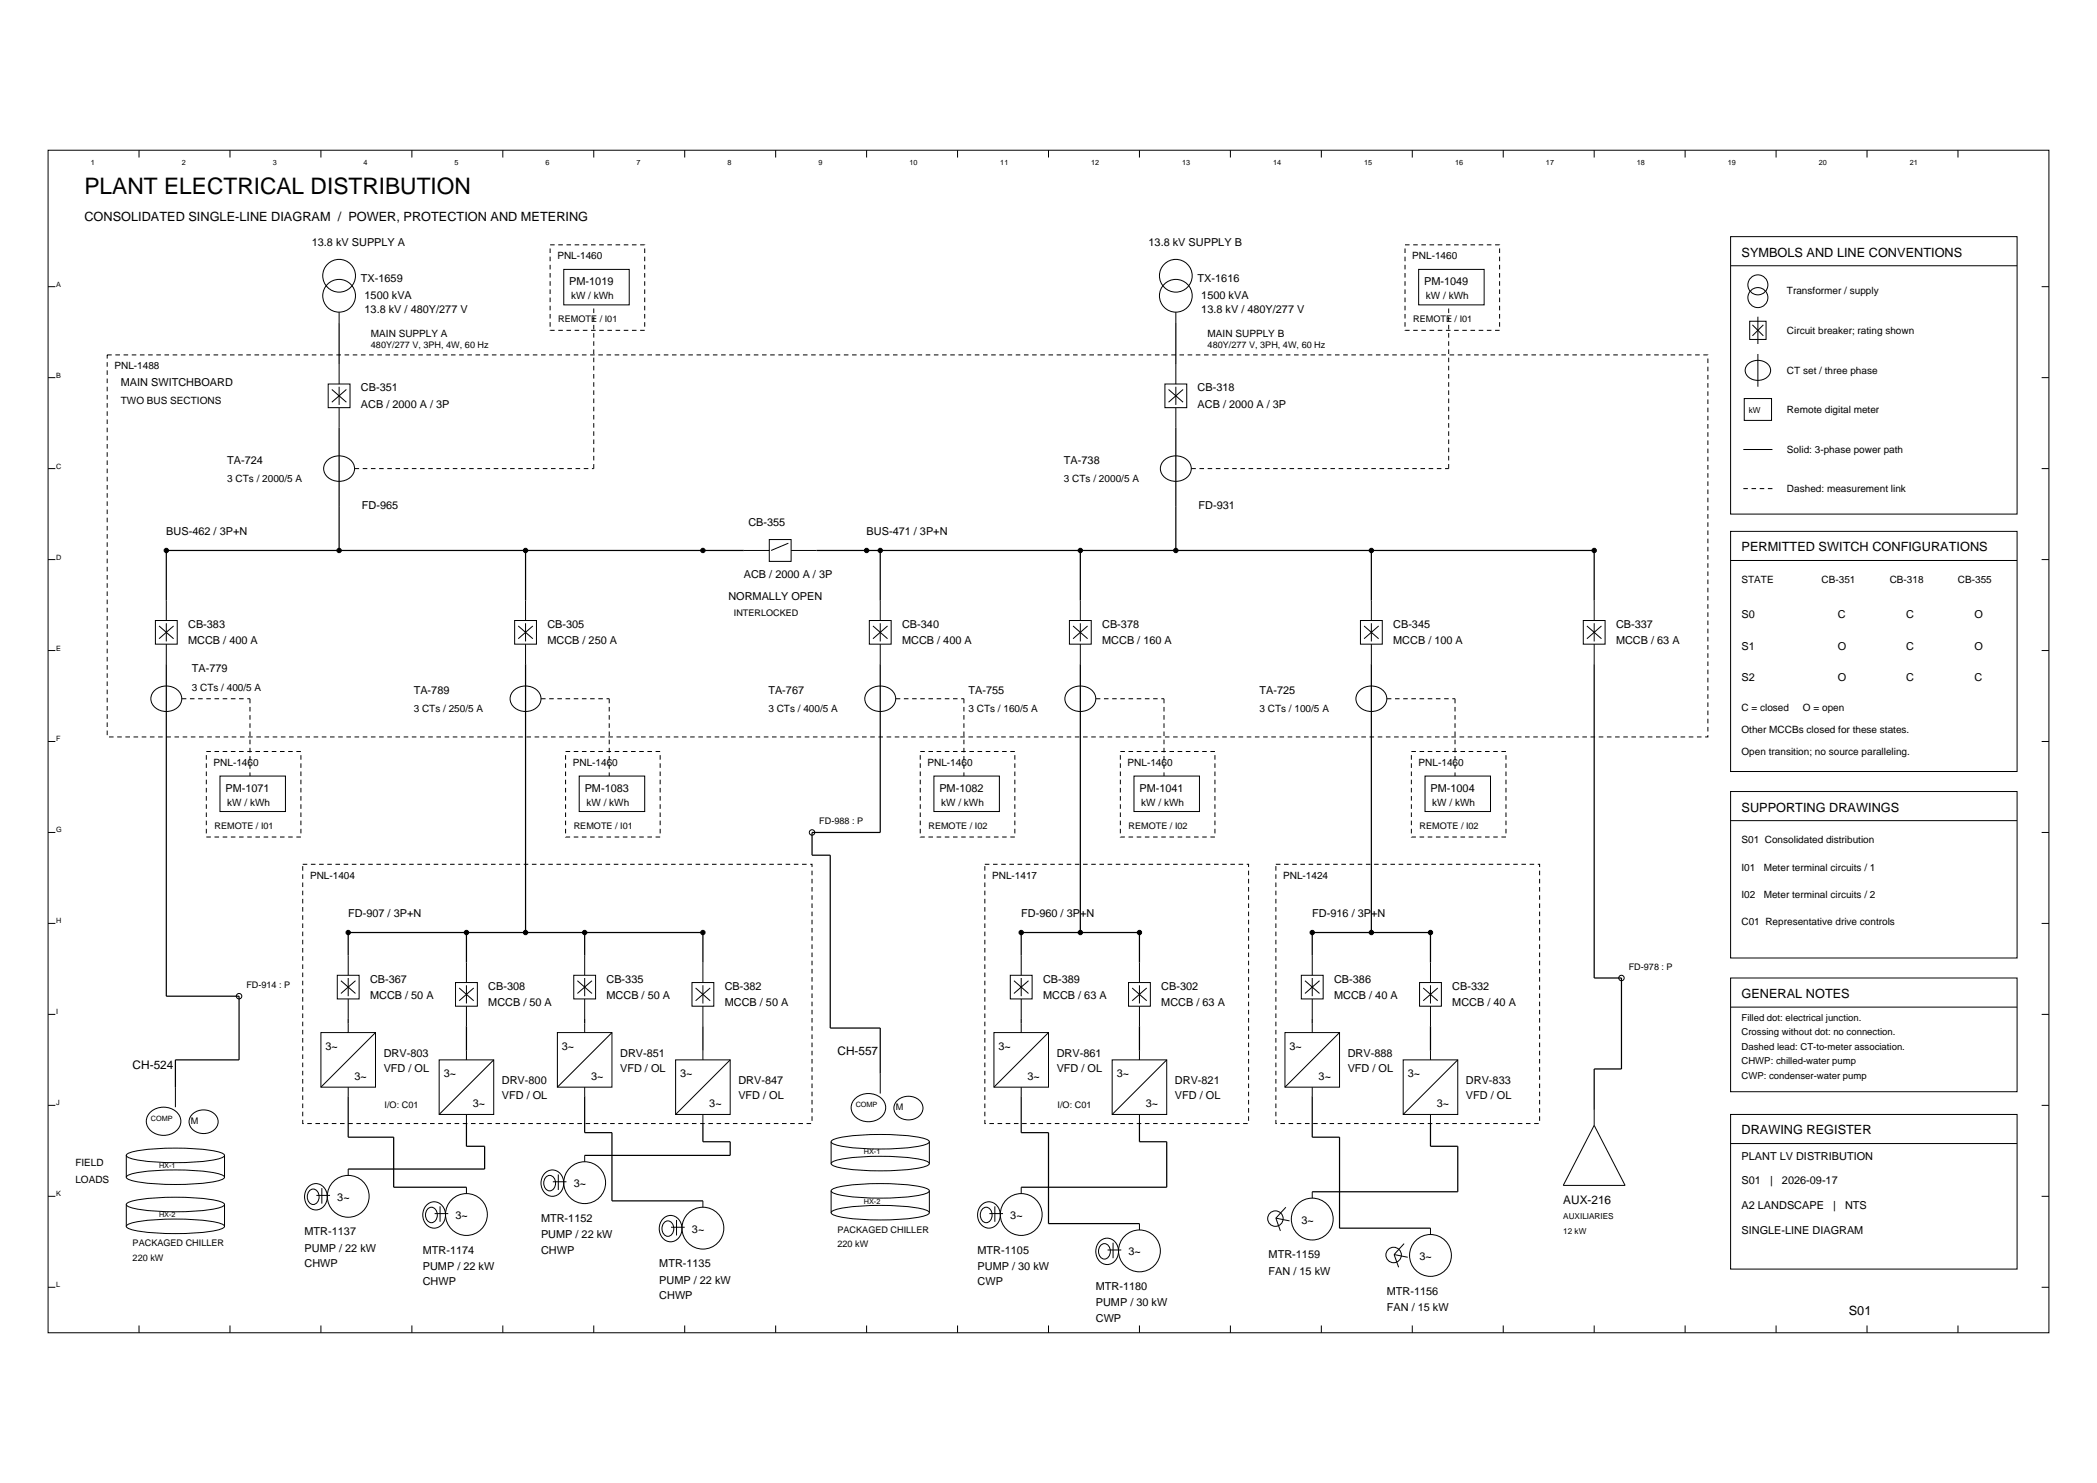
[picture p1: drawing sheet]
<svg xmlns="http://www.w3.org/2000/svg" width="594mm" height="420mm" viewBox="0 0 594 420" stroke-linecap="round" stroke-linejoin="round" font-family="sans-serif">
<g fill="none" stroke="#000" stroke-width=".28">
<path d="M13.6 42.5h566.8v335h-566.8zM39.4 42.5v2.1M65.1 42.5v2.1M90.9 42.5v2.1M116.7 42.5v2.1M142.4 42.5v2.1M168.2 42.5v2.1M194 42.5v2.1M219.7 42.5v2.1M245.5 42.5v2.1M271.2 42.5v2.1M297 42.5v2.1"/>
<path d="M322.8 42.5v2.1M348.5 42.5v2.1M374.3 42.5v2.1M400 42.5v2.1M425.8 42.5v2.1M451.6 42.5v2.1M477.3 42.5v2.1M503.1 42.5v2.1M528.9 42.5v2.1M554.6 42.5v2.1M159.7 76.3h18.5v10h-18.5zM401.9 76.3h18.5v10h-18.5z"/>
<path d="M490.2 67h81.2v78.6h-81.2zM490.2 75.3h81.2M13.6 81.2h2.1M96.1 88.4v3.1M333.1 88.4v3.1M495.6 91h4.7v5.1h-4.7zM496.4 92l3.1 3.1M497.9 89.7v7.7M499.5 92l-3.1 3.1M578.3 81.2h2.1M13.6 107h2.1M93 108.8h6.1v6.7h-6.1z"/>
<path d="M94 110.3l4.1 3.6M96.1 103.1v5.7M96.1 109.5v5.2M96.1 115.5v5.6M98.1 110.3l-4.1 3.6M330 108.8h6.2v6.7h-6.2zM331 110.3l4.1 3.6M333.1 103.1v5.7M333.1 109.5v5.2M333.1 115.5v5.6M335.1 110.3l-4.1 3.6M494.1 112.9h7.7v6.2h-7.7z"/>
<path d="M495 103.3a4 4 0 0 1 6.5 1 3.3 3.3 0 0 1-4.3 3.4 2.73 2.73 0 0 1-2.5-1.5 2.73 2.73 0 0 1 .3-2.9zM497.9 100.3v9.2M578.3 107h2.1M13.6 132.7h2.1M92.4 130.7a4.7 4.7 0 0 1 7.9 1.3 4 4 0 0 1-5.1 4.2 3.5 3.5 0 0 1-2.8-5.5zM329.4 130.7a4.7 4.7 0 0 1 8 1.3 4 4 0 0 1-5.2 4.2 3.5 3.5 0 0 1-2.8-5.5zM493.8 127.3h8.3M578.3 132.7h2.1M13.6 158.5h2.1M210.7 155.9h7.2M217.9 152.8h6.2v6.2h-6.2zM223.3 153.8l-4.9 2.1"/>
<path d="M224.1 155.9h7.2M490.2 150.5h81.2v68h-81.2zM490.2 158.7h81.2M578.3 158.5h2.1M44 175.7h6.2v6.7h-6.2zM45 177.3l4.2 3.6M47.1 170.1v5.6M47.1 176.5v5.2M49.2 177.3l-4.2 3.6M145.8 175.7h6.2v6.7h-6.2zM146.8 177.3l4.1 3.6M148.9 170.1v5.6"/>
<path d="M148.9 176.5v5.2M150.9 177.3l-4.1 3.6M246.2 175.7h6.2v6.7h-6.2zM247.3 177.3l4.1 3.6M249.3 170.1v5.6M249.3 176.5v5.2M251.4 177.3l-4.1 3.6M302.9 175.7h6.2v6.7h-6.2zM304 177.3l4.1 3.6M306 170.1v5.6M306 176.5v5.2M308.1 177.3l-4.1 3.6"/>
<path d="M385.4 175.7h6.1v6.7h-6.1zM386.4 177.3l4.1 3.6M388.5 170.1v5.6M388.5 176.5v5.2M390.5 177.3l-4.1 3.6M448.5 175.7h6.2v6.7h-6.2zM449.5 177.3l4.1 3.6M451.6 170.1v5.6M451.6 176.5v5.2M453.6 177.3l-4.1 3.6M13.6 184.2h2.1M43.5 195.9a4.7 4.7 0 0 1 7.9 1.3 4 4 0 0 1-5.2 4.2 3.5 3.5 0 0 1-2.7-5.5z"/>
<path d="M47.1 182.4v5.7M145.2 195.9a4.7 4.7 0 0 1 8 1.3 4 4 0 0 1-5.2 4.2 3.5 3.5 0 0 1-2.8-5.5zM148.9 182.4v5.7M245.7 195.9a4.7 4.7 0 0 1 7.9 1.3 4 4 0 0 1-5.1 4.2 3.5 3.5 0 0 1-2.8-5.5zM249.3 182.4v5.7M302.4 195.9a4.7 4.7 0 0 1 7.9 1.3 4 4 0 0 1-5.2 4.2 3.5 3.5 0 0 1-2.7-5.5zM306 182.4v5.7M384.8 195.9a4.7 4.7 0 0 1 7.9 1.3 4 4 0 0 1-5.1 4.2 3.5 3.5 0 0 1-2.8-5.5zM388.5 182.4v5.7M451.6 182.4v5.7M578.3 184.2h2.1M13.6 210h2.1"/>
<path d="M62.3 219.8h18.6v10h-18.6zM164.1 219.8h18.5v10h-18.5zM264.5 219.8h18.6v10h-18.6zM321.2 219.8h18.6v10h-18.6zM403.7 219.8h18.5v10h-18.5zM578.3 210h2.1M13.6 235.8h2.1M490.2 224.2h81.2v47.1h-81.2zM490.2 232.4h81.2M578.3 235.8h2.1M13.6 261.5h2.1M95.5 276.2h6.2v6.7h-6.2z"/>
<path d="M96.6 277.8l4.1 3.6M98.6 270.5v5.7M98.6 277v5.1M100.7 277.8l-4.1 3.6M129 278.3h6.2v6.7h-6.2zM130.1 279.8l4.1 3.6M132.1 272.6v5.7M132.1 279v5.2M134.2 279.8l-4.1 3.6M162.5 276.2h6.2v6.7h-6.2zM163.6 277.8l4.1 3.6M165.6 270.5v5.7"/>
<path d="M165.6 277v5.1M167.7 277.8l-4.1 3.6M196 278.3h6.2v6.7h-6.2zM197 279.8l4.2 3.6M199.1 272.6v5.7M199.1 279v5.2M201.2 279.8l-4.2 3.6M286.2 276.2h6.2v6.7h-6.2zM287.2 277.8l4.1 3.6M289.3 270.5v5.7M289.3 277v5.1M291.3 277.8l-4.1 3.6"/>
<path d="M319.7 278.3h6.2v6.7h-6.2zM320.7 279.8l4.1 3.6M322.8 272.6v5.7M322.8 279v5.2M324.8 279.8l-4.1 3.6M368.6 276.2h6.2v6.7h-6.2zM369.6 277.8l4.2 3.6M371.7 270.5v5.7M371.7 277v5.1M373.8 277.8l-4.2 3.6M402.1 278.3h6.2v6.7h-6.2zM403.1 279.8l4.2 3.6"/>
<path d="M405.2 272.6v5.7M405.2 279v5.2M407.3 279.8l-4.2 3.6M490.2 277h81.2v32.2h-81.2zM578.3 261.5h2.1M13.6 287.3h2.1M90.9 292.4h15.5v15.5h-15.5zM98.6 282.9v5.7M98.6 289.9v2.5M106.4 292.4l-15.5 15.5M132.1 285v5.6M132.1 297.6v2.6"/>
<path d="M157.9 292.4h15.4v15.5h-15.4zM165.6 282.9v5.7M165.6 289.9v2.5M173.3 292.4l-15.4 15.5M199.1 285v5.6M199.1 297.6v2.6M281.5 292.4h15.5v15.5h-15.5zM289.3 282.9v5.7M289.3 289.9v2.5M297 292.4l-15.5 15.5M322.8 285v5.6M322.8 297.6v2.6"/>
<path d="M364 292.4h15.4v15.5h-15.4zM371.7 282.9v5.7M371.7 289.9v2.5M379.4 292.4l-15.4 15.5M405.2 285v5.6M405.2 297.6v2.6M490.2 285.2h81.2M578.3 287.3h2.1M13.6 313h2.1M42.6 315a5.3 5.3 0 0 1 8.6 1.8 4.3 4.3 0 0 1-4.9 4.7 4.3 4.3 0 0 1-4.8-4.7zM49.7 307.9v5.7M54.3 315.8a4.5 4.5 0 0 1 7.4 1.2 3.8 3.8 0 0 1-4.9 4 3.2 3.2 0 0 1-2.8-1.8 3.2 3.2 0 0 1 .3-3.4z"/>
<path d="M98.6 307.9v2.6M124.4 300.2h15.5v15.4h-15.5zM132.1 315.6v2.6M139.9 300.2l-15.5 15.4M165.6 307.9v2.6M191.4 300.2h15.4v15.4h-15.4zM199.1 315.6v2.6M206.8 300.2l-15.4 15.4M242.2 311.1a5.3 5.3 0 0 1 8.6 1.9 4.3 4.3 0 0 1-4.8 4.7 4.3 4.3 0 0 1-4.8-4.7zM249.3 304v5.7M253.9 311.9a4.5 4.5 0 0 1 7.5 1.2 3.8 3.8 0 0 1-4.9 4 3.2 3.2 0 0 1-2.9-1.8 3.2 3.2 0 0 1 .3-3.4zM289.3 307.9v2.6"/>
<path d="M315 300.2h15.5v15.4h-15.5zM322.8 315.6v2.6M330.5 300.2l-15.5 15.4M371.7 307.9v2.6M397.5 300.2h15.4v15.4h-15.4zM405.2 315.6v2.6M412.9 300.2l-15.4 15.4M451.6 314.3v4.4M451.6 318.7l8.7 17h-17.5zM490.2 315.6h81.2v43.8h-81.2zM578.3 313h2.1M13.6 338.8h2.1"/>
<path d="M35.8 327.2v6.2M35.9 326.9a19 19 0 0 1 8.4-1.6 62.3 62.3 0 0 1 18.2 1.1l1 .5 .1 .3a2.27 2.27 0 0 1-1.9 1.1 68.4 68.4 0 0 1-24.8-.3l-1-.5zM35.9 333.1a19 19 0 0 1 8.4-1.6 62.3 62.3 0 0 1 18.2 1.1l1 .5 .1 .3a2.27 2.27 0 0 1-1.9 1 68.4 68.4 0 0 1-24.8-.2l-1-.5zM63.6 327.2v6.2M87.2 336.3a3.2 3.2 0 0 1 3.7-.7 3.2 3.2 0 0 1 1.8 3.3 3.2 3.2 0 0 1-2.1 3.5 3.2 3.2 0 0 1-3.8-1.4 4.2 4.2 0 0 1 .4-4.7zM87.9 337a1.72 1.72 0 0 1 1.8 .2 1.72 1.72 0 0 1 .7 1.7 1.68 1.68 0 0 1-.8 1.9 1.68 1.68 0 0 1-2.1-.3 2.62 2.62 0 0 1 .4-3.5zM89.6 338.6h3.9M91.2 336.5v4.4M98.6 331.1v1.8M132.1 336.2v1.8M154.2 332.4a3.2 3.2 0 0 1 3.7-.7 3.2 3.2 0 0 1 1.8 3.4 3.2 3.2 0 0 1-2.1 3.5 3.2 3.2 0 0 1-3.8-1.4 4.2 4.2 0 0 1 .4-4.8zM154.9 333.2a1.72 1.72 0 0 1 1.8 .1 1.72 1.72 0 0 1 .7 1.8 1.68 1.68 0 0 1-.9 1.9 1.68 1.68 0 0 1-2-.4 2.62 2.62 0 0 1 .4-3.4z"/>
<path d="M156.6 334.7h3.9M158.1 332.6v4.4M165.6 327.2v1.8M235.4 323.4v6.1M235.4 337.3v6.1M235.6 323.1a19 19 0 0 1 8.3-1.6 62.3 62.3 0 0 1 18.3 1.1l.9 .5 .2 .3a2.27 2.27 0 0 1-1.9 1 68.4 68.4 0 0 1-24.9-.2l-.9-.6zM235.6 329.3a19 19 0 0 1 8.3-1.7 62.3 62.3 0 0 1 18.3 1.1l.9 .6 .2 .2a2.27 2.27 0 0 1-1.9 1.1 68.4 68.4 0 0 1-24.9-.3l-.9-.5zM235.6 337a19 19 0 0 1 8.3-1.6 62.3 62.3 0 0 1 18.3 1.1l.9 .5 .2 .3a2.27 2.27 0 0 1-1.9 1 68.4 68.4 0 0 1-24.9-.2l-.9-.6zM263.3 323.4v6.1M263.3 337.3v6.1M289.3 336.2v1.8M371.7 337.5v1.8"/>
<path d="M490.2 323.9h81.2M578.3 338.8h2.1M35.8 341.1v6.2M35.9 340.8a19 19 0 0 1 8.4-1.6 62.3 62.3 0 0 1 18.2 1.1l1 .5 .1 .3a2.27 2.27 0 0 1-1.9 1.1 68.4 68.4 0 0 1-24.8-.3l-1-.5zM35.9 347a19 19 0 0 1 8.4-1.6 62.3 62.3 0 0 1 18.2 1.1l1 .5 .1 .3a2.27 2.27 0 0 1-1.9 1.1 68.4 68.4 0 0 1-24.8-.3l-1-.5zM63.6 341.1v6.2M120.7 341.4a3.2 3.2 0 0 1 3.7-.7 3.2 3.2 0 0 1 1.8 3.4 3.2 3.2 0 0 1-2.1 3.5 3.2 3.2 0 0 1-3.8-1.4 4.2 4.2 0 0 1 .4-4.8zM121.4 342.2a1.72 1.72 0 0 1 1.8 .1 1.72 1.72 0 0 1 .7 1.8 1.68 1.68 0 0 1-.8 1.9 1.68 1.68 0 0 1-2.1-.4 2.62 2.62 0 0 1 .4-3.4zM123.1 343.7h3.9M124.7 341.6v4.4M187.7 345.3a3.2 3.2 0 0 1 3.7-.7 3.2 3.2 0 0 1 1.8 3.4 3.2 3.2 0 0 1-2.1 3.4 3.2 3.2 0 0 1-3.8-1.4 4.2 4.2 0 0 1 .4-4.7zM188.3 346.1a1.72 1.72 0 0 1 1.9 .1 1.72 1.72 0 0 1 .7 1.8 1.68 1.68 0 0 1-.9 1.8 1.68 1.68 0 0 1-2-.3 2.62 2.62 0 0 1 .3-3.4z"/>
<path d="M190.1 347.6h3.9M191.6 345.5v4.4M199.1 340.1v1.8M235.6 343.2a19 19 0 0 1 8.3-1.7 62.3 62.3 0 0 1 18.3 1.1l.9 .6 .2 .2a2.27 2.27 0 0 1-1.9 1.1 68.4 68.4 0 0 1-24.9-.3l-.9-.5zM277.8 341.4a3.2 3.2 0 0 1 3.8-.7 3.2 3.2 0 0 1 1.7 3.4 3.2 3.2 0 0 1-2 3.5 3.2 3.2 0 0 1-3.8-1.4 4.2 4.2 0 0 1 .3-4.8zM278.5 342.2a1.72 1.72 0 0 1 1.9 .1 1.72 1.72 0 0 1 .6 1.8 1.68 1.68 0 0 1-.8 1.9 1.68 1.68 0 0 1-2-.4 2.62 2.62 0 0 1 .3-3.4zM280.3 343.7h3.8M281.8 341.6v4.4M311.3 351.8a3.2 3.2 0 0 1 3.8-.8 3.2 3.2 0 0 1 1.7 3.4 3.2 3.2 0 0 1-2 3.5 3.2 3.2 0 0 1-3.9-1.4 4.2 4.2 0 0 1 .4-4.7zM312 352.5a1.72 1.72 0 0 1 1.9 .1 1.72 1.72 0 0 1 .6 1.8 1.68 1.68 0 0 1-.8 1.9 1.68 1.68 0 0 1-2-.4 2.62 2.62 0 0 1 .3-3.4zM313.7 354h3.9M315.3 351.9v4.4"/>
<path d="M322.8 346.5v1.8M361.4 345l3.9 .8M361.4 345l1.3 3.6M364.2 341.9l-2.8 3.1M394.9 355.3l3.9 .8M394.9 355.3l1.3 3.6M397.7 352.2l-2.8 3.1M405.2 347.8v1.8M13.6 364.6h2.1M39.4 375.4v2.1M65.1 375.4v2.1M90.9 375.4v2.1"/>
<path d="M116.7 375.4v2.1M142.4 375.4v2.1M168.2 375.4v2.1M194 375.4v2.1M219.7 375.4v2.1M245.5 375.4v2.1M271.2 375.4v2.1M297 375.4v2.1M322.8 375.4v2.1M348.5 375.4v2.1M374.3 375.4v2.1M400 375.4v2.1"/>
<path d="M425.8 375.4v2.1M451.6 375.4v2.1M477.3 375.4v2.1M503.1 375.4v2.1M528.9 375.4v2.1M554.6 375.4v2.1M578.3 364.6h2.1"/>
<circle cx="96.1" cy="78.1" r="4.6"/>
<circle cx="333.1" cy="78.1" r="4.6"/>
<circle cx="96.1" cy="83.8" r="4.6"/>
<circle cx="333.1" cy="83.8" r="4.6"/>
<circle cx="497.9" cy="84.3" r="2.83"/>
<circle cx="497.9" cy="80.7" r="2.83"/>
<circle cx="230" cy="235.8" r=".77"/>
<circle cx="459.3" cy="277" r=".77"/>
<circle cx="67.7" cy="282.1" r=".77"/>
<circle cx="98.6" cy="338.8" r="5.9"/>
<circle cx="165.6" cy="334.9" r="5.9"/>
<circle cx="132.1" cy="344" r="5.9"/>
<circle cx="199.1" cy="347.8" r="5.9"/>
<circle cx="289.3" cy="344" r="5.9"/>
<circle cx="322.8" cy="354.3" r="5.9"/>
<circle cx="361.3" cy="345.1" r="2.19"/>
<circle cx="371.7" cy="345.3" r="5.9"/>
<circle cx="394.8" cy="355.4" r="2.19"/>
<circle cx="405.2" cy="355.6" r="5.9"/>
</g>
<g fill="none" stroke="#000" stroke-width=".28" stroke-dasharray="1.3 1" stroke-linecap="butt">
<path d="M155.8 69.3h26.8v24.3h-26.8zM398 69.3h26.8v24.3h-26.8zM30.4 100.5h453.4v108.2h-453.4zM100.4 132.7h67.8M168.2 132.7v-46.4M337.4 132.7h73M410.4 132.7v-46.4M493.8 138.4h8.3M51.5 197.9h19.3M70.8 197.9v21.9M153.2 197.9h19.4M172.6 197.9v21.9"/>
<path d="M253.7 197.9h19.3M273 197.9v21.9M310.4 197.9h19.3M329.7 197.9v21.9M392.8 197.9h19.4M412.2 197.9v21.9M58.4 212.8h26.8v24.2h-26.8zM160.2 212.8h26.8v24.2h-26.8zM260.7 212.8h26.8v24.2h-26.8zM317.4 212.8h26.7v24.2h-26.7zM399.8 212.8h26.8v24.2h-26.8zM85.8 244.8h144.2v73.4h-144.2z"/>
<path d="M279 244.8h74.7v73.4h-74.7zM361.4 244.8h74.7v73.4h-74.7z"/>
</g>
<g fill="none" stroke="#000" stroke-width=".35">
<path d="M96.1 91.5v11.6M333.1 91.5v11.6M96.1 121.1v34.8M333.1 121.1v34.8M148.9 155.9v14.2M210.7 155.9h-163.6v14.2M231.3 155.9h220.3v14.2M249.3 155.9v14.2M306 155.9v14.2M388.5 155.9v14.2M47.1 188.1v94h20.6v18.1h-18v7.7M148.9 188.1v76"/>
<path d="M249.3 188.1v47.7h-19.3v6.4h5.2v48.9h14.1v12.9M306 188.1v76M388.5 188.1v76M451.6 188.1v88.9h7.7v25.7h-7.7v11.6M98.6 270.5v-6.4h100.5v8.5M132.1 264.1v8.5M165.6 264.1v6.4M289.3 270.5v-6.4h33.5v8.5M371.7 270.5v-6.4h33.5v8.5M98.6 288.6v1.3M132.1 290.6v7M165.6 288.6v1.3"/>
<path d="M199.1 290.6v7M289.3 288.6v1.3M322.8 290.6v7M371.7 288.6v1.3M405.2 290.6v7M98.6 310.5v11.6h12.9v14.1h20.6M132.1 318.2v6.4h5.2v6.5h-38.7M165.6 310.5v10.3h7.7v19.3h25.8M199.1 318.2v5.2h7.7v3.8h-41.2M289.3 310.5v10.3h7.7v25.7h25.8M322.8 318.2v5.2h7.7v12.8h-41.2M371.7 310.5v11.6h7.7v25.7h25.8"/>
<path d="M405.2 318.2v6.4h7.7v12.9h-41.2"/>
</g>
<g fill="#000" stroke="#000" stroke-width=".28">
<circle cx="47.1" cy="155.9" r=".62"/>
<circle cx="96.1" cy="155.9" r=".62"/>
<circle cx="148.9" cy="155.9" r=".62"/>
<circle cx="199.1" cy="155.9" r=".62"/>
<circle cx="245.5" cy="155.9" r=".62"/>
<circle cx="249.3" cy="155.9" r=".62"/>
<circle cx="306" cy="155.9" r=".62"/>
<circle cx="333.1" cy="155.9" r=".62"/>
<circle cx="388.5" cy="155.9" r=".62"/>
<circle cx="451.6" cy="155.9" r=".62"/>
<circle cx="98.6" cy="264.1" r=".62"/>
<circle cx="132.1" cy="264.1" r=".62"/>
<circle cx="148.9" cy="264.1" r=".62"/>
<circle cx="165.6" cy="264.1" r=".62"/>
<circle cx="199.1" cy="264.1" r=".62"/>
<circle cx="289.3" cy="264.1" r=".62"/>
<circle cx="306" cy="264.1" r=".62"/>
<circle cx="322.8" cy="264.1" r=".62"/>
<circle cx="371.7" cy="264.1" r=".62"/>
<circle cx="388.5" cy="264.1" r=".62"/>
<circle cx="405.2" cy="264.1" r=".62"/>
</g>
<g fill="#fff" stroke="#fff" stroke-width=".35">
<path d="M493.3 332.1h44.4v4.3h-44.4z"/>
<path d="M523.7 368.4h14v5h-14z"/>
</g>
<text font-size="6.4" x="23.9" y="54.9">PLANT ELECTRICAL DISTRIBUTION</text>
<g font-size="3.6">
<text x="23.9" y="62.6">CONSOLIDATED SINGLE-LINE DIAGRAM / POWER, PROTECTION AND METERING</text>
<text x="493.3" y="72.7">SYMBOLS AND LINE CONVENTIONS</text>
<text x="493.3" y="156.2">PERMITTED SWITCH CONFIGURATIONS</text>
<text x="493.3" y="229.8">SUPPORTING DRAWINGS</text>
<text x="493.3" y="282.6">GENERAL NOTES</text>
<text x="493.3" y="321.3">DRAWING REGISTER</text>
<text x="523.7" y="372.3">S01</text>
</g>
<g font-size="3.3">
<text x="237.2" y="298.9">CH-557</text>
<text x="37.6" y="302.7">CH-524</text>
<text x="442.8" y="340.9">AUX-216</text>
</g>
<g font-size="3.1">
<text x="88.3" y="69.6">13.8 kV SUPPLY A</text>
<text x="325.3" y="69.6">13.8 kV SUPPLY B</text>
<text x="102.2" y="79.9">TX-1659</text>
<text x="161.2" y="80.7">PM-1019</text>
<text x="339.2" y="79.9">TX-1616</text>
<text x="403.4" y="80.7">PM-1049</text>
<text x="103.3" y="84.8">1500 kVA</text>
<text x="103.3" y="88.7">13.8 kV / 480Y/277 V</text>
<text x="340.3" y="84.8">1500 kVA</text>
<text x="340.3" y="88.7">13.8 kV / 480Y/277 V</text>
<text x="34.2" y="109.3">MAIN SWITCHBOARD</text>
<text x="102.2" y="110.8">CB-351</text>
<text x="339.2" y="110.8">CB-318</text>
<text x="102.2" y="115.5">ACB / 2000 A / 3P</text>
<text x="339.2" y="115.5">ACB / 2000 A / 3P</text>
<text x="64.4" y="131.4">TA-724</text>
<text x="301.4" y="131.4">TA-738</text>
<text x="102.5" y="144">FD-965</text>
<text x="212" y="148.9">CB-355</text>
<text x="339.5" y="144">FD-931</text>
<text x="47.1" y="151.5">BUS-462 / 3P+N</text>
<text x="245.5" y="151.5">BUS-471 / 3P+N</text>
<text x="210.7" y="163.6">ACB / 2000 A / 3P</text>
<text x="206.3" y="169.8">NORMALLY OPEN</text>
<text x="53.3" y="177.8">CB-383</text>
<text x="155.1" y="177.8">CB-305</text>
<text x="255.5" y="177.8">CB-340</text>
<text x="312.2" y="177.8">CB-378</text>
<text x="394.6" y="177.8">CB-345</text>
<text x="457.8" y="177.8">CB-337</text>
<text x="493.3" y="175">S0</text>
<text x="520.6" y="175">C</text>
<text x="539.9" y="175">C</text>
<text x="559.3" y="175">O</text>
<text x="53.3" y="182.4">MCCB / 400 A</text>
<text x="155.1" y="182.4">MCCB / 250 A</text>
<text x="255.5" y="182.4">MCCB / 400 A</text>
<text x="312.2" y="182.4">MCCB / 160 A</text>
<text x="394.6" y="182.4">MCCB / 100 A</text>
<text x="457.8" y="182.4">MCCB / 63 A</text>
<text x="493.3" y="184">S1</text>
<text x="520.6" y="184">O</text>
<text x="539.9" y="184">C</text>
<text x="559.3" y="184">O</text>
<text x="54.3" y="190.4">TA-779</text>
<text x="117.2" y="196.6">TA-789</text>
<text x="217.7" y="196.6">TA-767</text>
<text x="274.3" y="196.6">TA-755</text>
<text x="356.8" y="196.6">TA-725</text>
<text x="493.3" y="193">S2</text>
<text x="520.6" y="193">O</text>
<text x="539.9" y="193">C</text>
<text x="559.3" y="193">C</text>
<text x="63.9" y="224.2">PM-1071</text>
<text x="165.6" y="224.2">PM-1083</text>
<text x="266.1" y="224.2">PM-1082</text>
<text x="322.8" y="224.2">PM-1041</text>
<text x="405.2" y="224.2">PM-1004</text>
<text x="98.6" y="259.7">FD-907 / 3P+N</text>
<text x="289.3" y="259.7">FD-960 / 3P+N</text>
<text x="371.7" y="259.7">FD-916 / 3P+N</text>
<text x="104.8" y="278.3">CB-367</text>
<text x="138.3" y="280.3">CB-308</text>
<text x="171.8" y="278.3">CB-335</text>
<text x="205.3" y="280.3">CB-382</text>
<text x="295.5" y="278.3">CB-389</text>
<text x="328.9" y="280.3">CB-302</text>
<text x="377.9" y="278.3">CB-386</text>
<text x="411.4" y="280.3">CB-332</text>
<text x="104.8" y="282.9">MCCB / 50 A</text>
<text x="138.3" y="285">MCCB / 50 A</text>
<text x="171.8" y="282.9">MCCB / 50 A</text>
<text x="205.3" y="285">MCCB / 50 A</text>
<text x="295.5" y="282.9">MCCB / 63 A</text>
<text x="328.9" y="285">MCCB / 63 A</text>
<text x="377.9" y="282.9">MCCB / 40 A</text>
<text x="411.4" y="285">MCCB / 40 A</text>
<text x="92.2" y="297.3">3~</text>
<text x="108.7" y="299.4">DRV-803</text>
<text x="159.2" y="297.3">3~</text>
<text x="175.7" y="299.4">DRV-851</text>
<text x="282.8" y="297.3">3~</text>
<text x="299.3" y="299.4">DRV-861</text>
<text x="365.3" y="297.3">3~</text>
<text x="381.8" y="299.4">DRV-888</text>
<text x="100.4" y="305.8">3~</text>
<text x="108.7" y="303.5">VFD / OL</text>
<text x="125.7" y="305.1">3~</text>
<text x="167.4" y="305.8">3~</text>
<text x="175.7" y="303.5">VFD / OL</text>
<text x="192.7" y="305.1">3~</text>
<text x="291.1" y="305.8">3~</text>
<text x="299.3" y="303.5">VFD / OL</text>
<text x="316.3" y="305.1">3~</text>
<text x="373.5" y="305.8">3~</text>
<text x="381.8" y="303.5">VFD / OL</text>
<text x="398.8" y="305.1">3~</text>
<text x="142.2" y="307.1">DRV-800</text>
<text x="142.2" y="311.2">VFD / OL</text>
<text x="209.2" y="307.1">DRV-847</text>
<text x="209.2" y="311.2">VFD / OL</text>
<text x="332.8" y="307.1">DRV-821</text>
<text x="332.8" y="311.2">VFD / OL</text>
<text x="415.2" y="307.1">DRV-833</text>
<text x="415.2" y="311.2">VFD / OL</text>
<text x="133.9" y="313.6">3~</text>
<text x="200.9" y="313.6">3~</text>
<text x="324.6" y="313.6">3~</text>
<text x="407" y="313.6">3~</text>
<text x="493.3" y="328.5">PLANT LV DISTRIBUTION</text>
<text x="493.3" y="335.5">S01</text>
<text x="501.4" y="335.5">|</text>
<text x="504.8" y="335.5">2026-09-17</text>
<text x="95.5" y="340.1">3~</text>
<text x="162.5" y="336.2">3~</text>
<text x="129" y="345.2">3~</text>
<text x="153.2" y="346">MTR-1152</text>
<text x="286.2" y="345.2">3~</text>
<text x="368.6" y="346.5">3~</text>
<text x="493.3" y="342.4">A2 LANDSCAPE</text>
<text x="519.2" y="342.4">|</text>
<text x="522.6" y="342.4">NTS</text>
<text x="86.3" y="349.9">MTR-1137</text>
<text x="153.2" y="350.7">PUMP / 22 kW</text>
<text x="196" y="349.1">3~</text>
<text x="493.3" y="349.4">SINGLE-LINE DIAGRAM</text>
<text x="86.3" y="354.5">PUMP / 22 kW</text>
<text x="86.3" y="358.9">CHWP</text>
<text x="119.8" y="355">MTR-1174</text>
<text x="119.8" y="359.7">PUMP / 22 kW</text>
<text x="153.2" y="355">CHWP</text>
<text x="186.7" y="358.9">MTR-1135</text>
<text x="276.9" y="355">MTR-1105</text>
<text x="276.9" y="359.7">PUMP / 30 kW</text>
<text x="319.7" y="355.6">3~</text>
<text x="359.3" y="356.3">MTR-1159</text>
<text x="402.1" y="356.8">3~</text>
<text x="119.8" y="364.1">CHWP</text>
<text x="186.7" y="363.5">PUMP / 22 kW</text>
<text x="276.9" y="364.1">CWP</text>
<text x="310.4" y="365.3">MTR-1180</text>
<text x="359.3" y="361">FAN / 15 kW</text>
<text x="186.7" y="367.9">CHWP</text>
<text x="310.4" y="370">PUMP / 30 kW</text>
<text x="392.8" y="366.6">MTR-1156</text>
<text x="392.8" y="371.3">FAN / 15 kW</text>
<text x="310.4" y="374.4">CWP</text>
</g>
<g font-size="2.8">
<text x="157.9" y="73.5">PNL-1460</text>
<text x="400" y="73.5">PNL-1460</text>
<text x="506.2" y="83.3">Transformer / supply</text>
<text x="161.8" y="84.8">kW / kWh</text>
<text x="403.9" y="84.8">kW / kWh</text>
<text x="105.1" y="95.4">MAIN SUPPLY A</text>
<text x="342.1" y="95.4">MAIN SUPPLY B</text>
<text x="506.2" y="94.6">Circuit breaker; rating shown</text>
<text x="32.4" y="104.6">PNL-1488</text>
<text x="506.2" y="105.9">CT set / three phase</text>
<text x="34.2" y="114.4">TWO BUS SECTIONS</text>
<text x="506.2" y="117">Remote digital meter</text>
<text x="506.2" y="128.3">Solid: 3-phase power path</text>
<text x="64.4" y="136.6">3 CTs / 2000/5 A</text>
<text x="301.4" y="136.6">3 CTs / 2000/5 A</text>
<text x="506.2" y="139.4">Dashed: measurement link</text>
<text x="493.3" y="165.2">STATE</text>
<text x="516" y="165.2">CB-351</text>
<text x="535.3" y="165.2">CB-318</text>
<text x="554.6" y="165.2">CB-355</text>
<text x="54.3" y="195.6">3 CTs / 400/5 A</text>
<text x="117.2" y="201.8">3 CTs / 250/5 A</text>
<text x="217.7" y="201.8">3 CTs / 400/5 A</text>
<text x="274.3" y="201.8">3 CTs / 160/5 A</text>
<text x="356.8" y="201.8">3 CTs / 100/5 A</text>
<text x="493.3" y="201.5">C = closed</text>
<text x="510.7" y="201.5">O = open</text>
<text x="493.3" y="207.7">Other MCCBs closed for these states.</text>
<text x="493.3" y="213.9">Open transition; no source paralleling.</text>
<text x="60.5" y="217">PNL-1460</text>
<text x="162.3" y="217">PNL-1460</text>
<text x="262.7" y="217">PNL-1460</text>
<text x="319.4" y="217">PNL-1460</text>
<text x="401.9" y="217">PNL-1460</text>
<text x="64.4" y="228.3">kW / kWh</text>
<text x="166.1" y="228.3">kW / kWh</text>
<text x="266.6" y="228.3">kW / kWh</text>
<text x="323.3" y="228.3">kW / kWh</text>
<text x="405.7" y="228.3">kW / kWh</text>
<text x="493.3" y="238.9">S01 Consolidated distribution</text>
<text x="87.8" y="248.9">PNL-1404</text>
<text x="281" y="248.9">PNL-1417</text>
<text x="363.5" y="248.9">PNL-1424</text>
<text x="493.3" y="246.6">I01</text>
<text x="499.6" y="246.6">Meter terminal circuits / 1</text>
<text x="493.3" y="254.3">I02</text>
<text x="499.6" y="254.3">Meter terminal circuits / 2</text>
<text x="493.3" y="262">C01 Representative drive controls</text>
<text x="21.3" y="330.3">FIELD</text>
<text x="21.3" y="334.9">LOADS</text>
</g>
<g font-size="2.7">
<text x="493.3" y="289.1">Filled dot: electrical junction.</text>
<text x="493.3" y="293.2">Crossing without dot: no connection.</text>
<text x="493.3" y="297.3">Dashed lead: CT-to-meter association.</text>
<text x="493.3" y="301.5">CHWP: chilled-water pump</text>
<text x="493.3" y="305.6">CWP: condenser-water pump</text>
</g>
<g font-size="2.6">
<text x="158.1" y="91.2">REMOTE / I01</text>
<text x="400.3" y="91.2">REMOTE / I01</text>
<text x="105.1" y="98.5">480Y/277 V, 3PH, 4W, 60 Hz</text>
<text x="342.1" y="98.5">480Y/277 V, 3PH, 4W, 60 Hz</text>
<text x="207.9" y="174.4">INTERLOCKED</text>
<text x="232.1" y="233.4">FD-988 : P</text>
<text x="60.8" y="234.7">REMOTE / I01</text>
<text x="162.5" y="234.7">REMOTE / I01</text>
<text x="263" y="234.7">REMOTE / I02</text>
<text x="319.7" y="234.7">REMOTE / I02</text>
<text x="402.1" y="234.7">REMOTE / I02</text>
<text x="461.4" y="274.7">FD-978 : P</text>
<text x="69.8" y="279.8">FD-914 : P</text>
<text x="108.9" y="313.8">I/O: C01</text>
<text x="253.7" y="314.3">M</text>
<text x="299.6" y="313.8">I/O: C01</text>
<text x="54.1" y="318.2">M</text>
<text x="37.6" y="353">PACKAGED CHILLER</text>
<text x="237.2" y="349.1">PACKAGED CHILLER</text>
<text x="237.2" y="353.2">220 kW</text>
<text x="37.6" y="357.1">220 kW</text>
</g>
<g font-size="2.3">
<text x="495.4" y="117">kW</text>
<text x="442.8" y="345.2">AUXILIARIES</text>
<text x="442.8" y="349.4">12 kW</text>
</g>
<g font-size="2.1">
<text x="25.7" y="46.7">1</text>
<text x="51.5" y="46.7">2</text>
<text x="77.3" y="46.7">3</text>
<text x="103" y="46.7">4</text>
<text x="128.8" y="46.7">5</text>
<text x="154.5" y="46.7">6</text>
<text x="180.3" y="46.7">7</text>
<text x="206.1" y="46.7">8</text>
<text x="231.8" y="46.7">9</text>
<text x="257.6" y="46.7">10</text>
<text x="283.3" y="46.7">11</text>
<text x="309.1" y="46.7">12</text>
<text x="334.9" y="46.7">13</text>
<text x="360.6" y="46.7">14</text>
<text x="386.4" y="46.7">15</text>
<text x="412.2" y="46.7">16</text>
<text x="437.9" y="46.7">17</text>
<text x="463.7" y="46.7">18</text>
<text x="489.4" y="46.7">19</text>
<text x="515.2" y="46.7">20</text>
<text x="541" y="46.7">21</text>
<text x="15.9" y="81.2">A</text>
<text x="15.9" y="107">B</text>
<text x="15.9" y="132.7">C</text>
<text x="15.9" y="158.5">D</text>
<text x="15.9" y="184.2">E</text>
<text x="15.9" y="210">F</text>
<text x="15.9" y="235.8">G</text>
<text x="15.9" y="261.5">H</text>
<text x="15.9" y="287.3">I</text>
<text x="15.9" y="313">J</text>
<text x="42.7" y="317.4">COMP</text>
<text x="242.4" y="313.6">COMP</text>
<text x="244.7" y="327">HX-1</text>
<text x="45" y="330.8">HX-1</text>
<text x="15.9" y="338.8">K</text>
<text x="244.7" y="340.9">HX-2</text>
<text x="45" y="344.7">HX-2</text>
<text x="15.9" y="364.6">L</text>
</g>
</svg>
